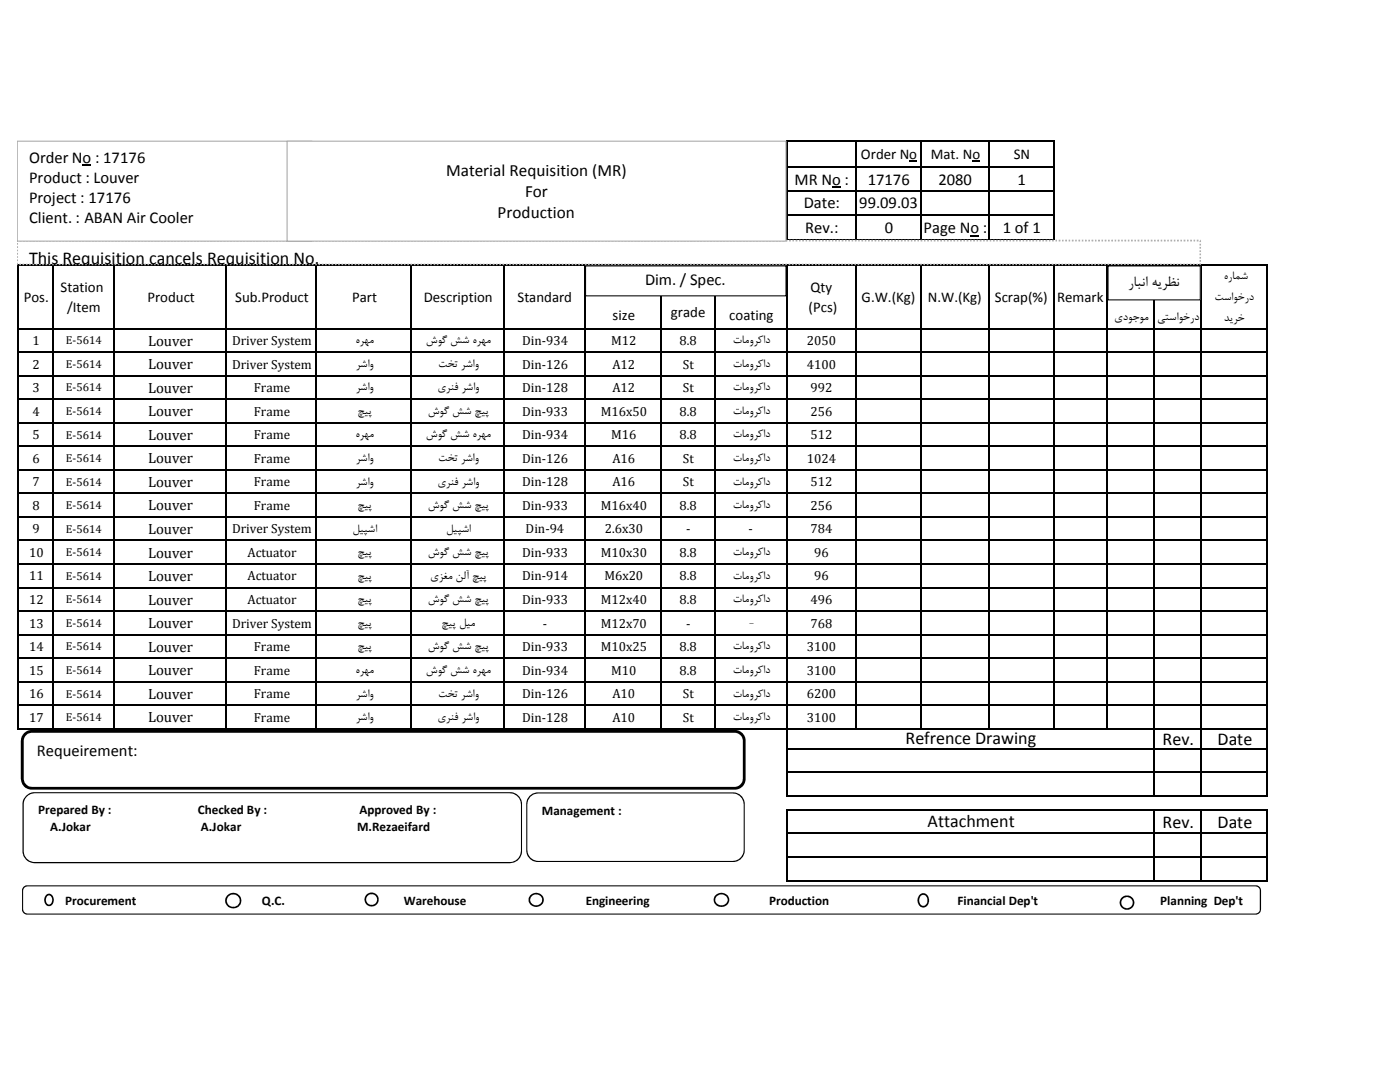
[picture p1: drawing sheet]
<svg xmlns="http://www.w3.org/2000/svg" width="279mm" height="216mm" viewBox="0 0 279 216" stroke-linecap="round" stroke-linejoin="round" font-family="sans-serif">
<path d="M166.1 37.3h1.7v.2h-1.7zM181.4 32.1h1.6v.2h-1.6zM194.1 32.1h1.5v.2h-1.5zM193.7 46.9h1.7v.2h-1.7z" fill="#000"/>
<g fill="none" stroke="#000" stroke-width=".3">
<path d="M157 27.9v20.2M157.1 28h53.3M157.1 33.4h53.3M157.1 38.1h53.3M170.8 28.2v19.9M183.8 28.2v19.9M197.3 28.2v19.9M210.3 28.2v117.4M3.6 52.7v92.9M3.7 52.9h249.4M10.6 53v92.6M22.8 53v92.6"/>
<path d="M45.2 53v92.6M63.1 53v92.6M82.1 53v92.6M100.6 53v92.6M116.7 53v92.6M132 53v92.6M142.7 53v92.6M157 53v106M157.1 42.8h53.3M157.1 48h53.3M170.8 53v92.6M183.8 53v92.6"/>
<path d="M197.3 53v92.6M221 53v92.6M230.3 53v106M239.7 53v106M252.9 53v106M3.7 65.6h249.4M3.7 70.3h249.4M3.7 75h249.4M3.7 79.7h249.4M3.7 84.3h249.4M3.7 89h249.4M3.7 93.7h249.4"/>
<path d="M3.7 98.4h249.4M3.7 103.1h249.4M3.7 107.8h249.4M3.7 112.5h249.4M3.7 117.2h249.4M3.7 121.9h249.4M3.7 126.6h249.4M3.7 131.3h249.4M3.7 136h249.4M3.7 140.7h249.4M3.7 145.4h249.4M157.1 149.4h96"/>
<path d="M157.1 154.1h96M157.1 158.8h96M157 161.5v14.4M157.1 161.6h96M157.1 166.3h96M157.1 171h96M157.1 175.7h96M230.3 161.8v14.1M239.7 161.8v14.1M252.9 161.8v14.1"/>
</g>
<path d="M3.4 48h236.1v4.7h-236.1z" fill="#fff"/>
<path d="M3.4 52.5h.2v.2h-.2zM3.4 51.8h.2v.3h-.2zM3.4 51.1h.2v.3h-.2zM3.4 50.5h.2v.3h-.2zM3.4 49.8h.2v.3h-.2zM3.4 49.1h.2v.4h-.2zM3.4 48.5h.2v.3h-.2zM3.4 47.8h.2v.4h-.2l.2-.2v.2h-.2zM3.9 47.8h.4v.4h-.4zM4.6 47.8h.3v.4h-.3zM5.2 47.8h.4v.4h-.4zM5.9 47.8h.3v.4h-.3zM6.6 47.8h.3v.4h-.3zM7.2 47.8h.3v.4h-.3zM7.9 47.8h.3v.4h-.3zM8.6 47.8h.2v.4h-.2zM9.2 47.8h.3v.4h-.3zM9.9 47.8h.3v.4h-.3zM10.5 47.8h.3v.4h-.3zM11.2 47.8h.3v.4h-.3zM11.8 47.8h.3v.4h-.3zM12.5 47.8h.3v.4h-.3zM13.1 47.8h.4v.4h-.4zM13.8 47.8h.3v.4h-.3zM14.4 47.8h.4v.4h-.4zM15.1 47.8h.3v.4h-.3zM15.7 47.8h.4v.4h-.4zM16.4 47.8h.3v.4h-.3zM17.1 47.8h.3v.4h-.3zM17.7 47.8h.3v.4h-.3zM18.4 47.8h.3v.4h-.3zM19 47.8h.3v.4h-.3zM19.7 47.8h.3v.4h-.3zM20.4 47.8h.3v.4h-.3zM21 47.8h.3v.4h-.3zM21.7 47.8h.3v.4h-.3zM22.3 47.8h.3v.4h-.3zM23 47.8h.3v.4h-.3zM23.6 47.8h.4v.4h-.4zM24.3 47.8h.3v.4h-.3zM24.9 47.8h.4v.4h-.4zM25.6 47.8h.3v.4h-.3zM26.2 47.8h.4v.4h-.4zM26.9 47.8h.3v.4h-.3zM27.6 47.8h.3v.4h-.3zM28.2 47.8h.3v.4h-.3zM28.9 47.8h.3v.4h-.3zM29.5 47.8h.3v.4h-.3zM30.2 47.8h.3v.4h-.3zM30.9 47.8h.3v.4h-.3zM31.5 47.8h.3v.4h-.3zM32.2 47.8h.3v.4h-.3zM32.8 47.8h.3v.4h-.3zM33.5 47.8h.3v.4h-.3zM34.1 47.8h.4v.4h-.4zM34.8 47.8h.3v.4h-.3zM35.4 47.8h.4v.4h-.4zM36.1 47.8h.3v.4h-.3zM36.7 47.8h.4v.4h-.4zM37.4 47.8h.3v.4h-.3zM38.1 47.8h.3v.4h-.3zM38.7 47.8h.3v.4h-.3zM39.4 47.8h.3v.4h-.3zM40 47.8h.3v.4h-.3zM40.7 47.8h.3v.4h-.3zM41.4 47.8h.3v.4h-.3zM42 47.8h.3v.4h-.3zM42.7 47.8h.3v.4h-.3zM43.3 47.8h.3v.4h-.3zM44 47.8h.3v.4h-.3zM44.6 47.8h.4v.4h-.4zM45.3 47.8h.3v.4h-.3zM45.9 47.8h.4v.4h-.4zM46.6 47.8h.3v.4h-.3zM47.2 47.8h.4v.4h-.4zM47.9 47.8h.3v.4h-.3zM48.6 47.8h.3v.4h-.3zM49.2 47.8h.3v.4h-.3zM49.9 47.8h.3v.4h-.3zM50.5 47.8h.3v.4h-.3zM51.2 47.8h.3v.4h-.3zM51.9 47.8h.3v.4h-.3zM52.5 47.8h.3v.4h-.3zM53.2 47.8h.3v.4h-.3zM53.8 47.8h.3v.4h-.3zM54.5 47.8h.3v.4h-.3zM55.1 47.8h.4v.4h-.4zM55.8 47.8h.3v.4h-.3zM56.4 47.8h.4v.4h-.4zM57.1 47.8h.3v.4h-.3zM57.7 47.8h.4v.4h-.4zM58.4 47.8h.3v.4h-.3zM59.1 47.8h.3v.4h-.3zM59.7 47.8h.3v.4h-.3zM60.4 47.8h.3v.4h-.3zM61 47.8h.3v.4h-.3zM61.7 47.8h.3v.4h-.3zM62.4 47.8h.3v.4h-.3zM63 47.8h.3v.4h-.3zM63.7 47.8h.3v.4h-.3zM64.3 47.8h.3v.4h-.3zM65 47.8h.3v.4h-.3zM65.6 47.8h.4v.4h-.4zM66.3 47.8h.3v.4h-.3zM66.9 47.8h.4v.4h-.4zM67.6 47.8h.3v.4h-.3zM68.2 47.8h.4v.4h-.4zM68.9 47.8h.3v.4h-.3zM69.6 47.8h.3v.4h-.3zM70.2 47.8h.3v.4h-.3zM70.9 47.8h.3v.4h-.3zM71.5 47.8h.3v.4h-.3zM72.2 47.8h.3v.4h-.3zM72.9 47.8h.3v.4h-.3zM73.5 47.8h.3v.4h-.3zM74.2 47.8h.3v.4h-.3zM74.8 47.8h.3v.4h-.3zM75.5 47.8h.3v.4h-.3zM76.1 47.8h.4v.4h-.4zM76.8 47.8h.3v.4h-.3zM77.4 47.8h.4v.4h-.4zM78.1 47.8h.3v.4h-.3zM78.7 47.8h.4v.4h-.4zM79.4 47.8h.3v.4h-.3zM80.1 47.8h.3v.4h-.3zM80.7 47.8h.3v.4h-.3zM81.4 47.8h.3v.4h-.3zM82 47.8h.3v.4h-.3zM82.7 47.8h.3v.4h-.3zM83.4 47.8h.3v.4h-.3zM84 47.8h.3v.4h-.3zM84.7 47.8h.3v.4h-.3zM85.3 47.8h.3v.4h-.3zM86 47.8h.3v.4h-.3zM86.6 47.8h.4v.4h-.4zM87.3 47.8h.3v.4h-.3zM87.9 47.8h.4v.4h-.4zM88.6 47.8h.3v.4h-.3zM89.2 47.8h.4v.4h-.4zM89.9 47.8h.3v.4h-.3zM90.6 47.8h.3v.4h-.3zM91.2 47.8h.3v.4h-.3zM91.9 47.8h.3v.4h-.3zM92.5 47.8h.3v.4h-.3zM93.2 47.8h.3v.4h-.3zM93.9 47.8h.2v.4h-.2zM94.5 47.8h.3v.4h-.3zM95.2 47.8h.3v.4h-.3zM95.8 47.8h.3v.4h-.3zM96.5 47.8h.3v.4h-.3zM97.1 47.8h.4v.4h-.4zM97.8 47.8h.3v.4h-.3zM98.4 47.8h.4v.4h-.4zM99.1 47.8h.3v.4h-.3zM99.7 47.8h.4v.4h-.4zM100.4 47.8h.3v.4h-.3zM101 47.8h.4v.4h-.4zM101.7 47.8h.3v.4h-.3zM102.4 47.8h.3v.4h-.3zM103 47.8h.3v.4h-.3zM103.7 47.8h.3v.4h-.3zM104.4 47.8h.2v.4h-.2zM105 47.8h.3v.4h-.3zM105.7 47.8h.3v.4h-.3zM106.3 47.8h.3v.4h-.3zM107 47.8h.3v.4h-.3zM107.6 47.8h.4v.4h-.4zM108.3 47.8h.3v.4h-.3zM108.9 47.8h.4v.4h-.4zM109.6 47.8h.3v.4h-.3zM110.2 47.8h.4v.4h-.4zM110.9 47.8h.3v.4h-.3zM111.5 47.8h.4v.4h-.4zM112.2 47.8h.3v.4h-.3zM112.9 47.8h.3v.4h-.3zM113.5 47.8h.3v.4h-.3zM114.2 47.8h.3v.4h-.3zM114.9 47.8h.2v.4h-.2zM115.5 47.8h.3v.4h-.3zM116.2 47.8h.3v.4h-.3zM116.8 47.8h.3v.4h-.3zM117.5 47.8h.3v.4h-.3zM118.1 47.8h.3v.4h-.3zM118.8 47.8h.3v.4h-.3zM119.4 47.8h.4v.4h-.4zM120.1 47.8h.3v.4h-.3zM120.7 47.8h.4v.4h-.4zM121.4 47.8h.3v.4h-.3zM122 47.8h.4v.4h-.4zM122.7 47.8h.3v.4h-.3zM123.4 47.8h.3v.4h-.3zM124 47.8h.3v.4h-.3zM124.7 47.8h.3v.4h-.3zM125.3 47.8h.3v.4h-.3zM126 47.8h.3v.4h-.3zM126.7 47.8h.3v.4h-.3zM127.3 47.8h.3v.4h-.3zM128 47.8h.3v.4h-.3zM128.6 47.8h.3v.4h-.3zM129.3 47.8h.3v.4h-.3zM129.9 47.8h.4v.4h-.4zM130.6 47.8h.3v.4h-.3zM131.2 47.8h.4v.4h-.4zM131.9 47.8h.3v.4h-.3zM132.5 47.8h.4v.4h-.4zM133.2 47.8h.3v.4h-.3zM133.9 47.8h.3v.4h-.3zM134.5 47.8h.3v.4h-.3zM135.2 47.8h.3v.4h-.3zM135.8 47.8h.3v.4h-.3zM136.5 47.8h.3v.4h-.3zM137.2 47.8h.3v.4h-.3zM137.8 47.8h.3v.4h-.3zM138.5 47.8h.3v.4h-.3zM139.1 47.8h.3v.4h-.3zM139.8 47.8h.3v.4h-.3zM140.4 47.8h.4v.4h-.4zM141.1 47.8h.3v.4h-.3zM141.7 47.8h.4v.4h-.4zM142.4 47.8h.3v.4h-.3zM143 47.8h.4v.4h-.4zM143.7 47.8h.3v.4h-.3zM144.4 47.8h.3v.4h-.3zM145 47.8h.3v.4h-.3zM145.7 47.8h.3v.4h-.3zM146.3 47.8h.3v.4h-.3zM147 47.8h.3v.4h-.3zM147.7 47.8h.3v.4h-.3zM148.3 47.8h.3v.4h-.3zM149 47.8h.3v.4h-.3zM149.6 47.8h.3v.4h-.3zM150.3 47.8h.3v.4h-.3zM150.9 47.8h.4v.4h-.4zM151.6 47.8h.3v.4h-.3zM152.2 47.8h.4v.4h-.4zM152.9 47.8h.3v.4h-.3zM153.5 47.8h.4v.4h-.4zM154.2 47.8h.3v.4h-.3zM154.9 47.8h.3v.4h-.3zM155.5 47.8h.3v.4h-.3zM156.2 47.8h.3v.4h-.3zM156.8 47.8h.3v.4h-.3zM157.5 47.8h.3v.4h-.3zM158.2 47.8h.3v.4h-.3zM158.8 47.8h.3v.4h-.3zM159.5 47.8h.3v.4h-.3zM160.1 47.8h.3v.4h-.3zM160.8 47.8h.3v.4h-.3zM161.4 47.8h.4v.4h-.4zM162.1 47.8h.3v.4h-.3zM162.7 47.8h.4v.4h-.4zM163.4 47.8h.3v.4h-.3zM164 47.8h.4v.4h-.4zM164.7 47.8h.3v.4h-.3zM165.4 47.8h.3v.4h-.3zM166 47.8h.3v.4h-.3zM166.7 47.8h.3v.4h-.3zM167.3 47.8h.3v.4h-.3zM168 47.8h.3v.4h-.3zM168.7 47.8h.3v.4h-.3zM169.3 47.8h.3v.4h-.3zM170 47.8h.3v.4h-.3zM170.6 47.8h.3v.4h-.3zM171.3 47.8h.3v.4h-.3zM171.9 47.8h.4v.4h-.4zM172.6 47.8h.3v.4h-.3zM173.2 47.8h.4v.4h-.4zM173.9 47.8h.3v.4h-.3zM174.5 47.8h.4v.4h-.4zM175.2 47.8h.3v.4h-.3zM175.9 47.8h.3v.4h-.3zM176.5 47.8h.3v.4h-.3zM177.2 47.8h.3v.4h-.3zM177.8 47.8h.3v.4h-.3zM178.5 47.8h.3v.4h-.3zM179.2 47.8h.3v.4h-.3zM179.8 47.8h.3v.4h-.3zM180.5 47.8h.3v.4h-.3zM181.1 47.8h.3v.4h-.3zM181.8 47.8h.3v.4h-.3zM182.4 47.8h.4v.4h-.4zM183.1 47.8h.3v.4h-.3zM183.7 47.8h.4v.4h-.4zM184.4 47.8h.3v.4h-.3zM185 47.8h.4v.4h-.4zM185.7 47.8h.3v.4h-.3zM186.4 47.8h.3v.4h-.3zM187 47.8h.3v.4h-.3zM187.7 47.8h.3v.4h-.3zM188.3 47.8h.3v.4h-.3zM189 47.8h.3v.4h-.3zM189.7 47.8h.2v.4h-.2zM190.3 47.8h.3v.4h-.3zM191 47.8h.3v.4h-.3zM191.6 47.8h.3v.4h-.3zM192.3 47.8h.3v.4h-.3zM192.9 47.8h.4v.4h-.4zM193.6 47.8h.3v.4h-.3zM194.2 47.8h.4v.4h-.4zM194.9 47.8h.3v.4h-.3zM195.5 47.8h.4v.4h-.4zM196.2 47.8h.3v.4h-.3zM196.8 47.8h.4v.4h-.4zM197.5 47.8h.3v.4h-.3zM198.2 47.8h.3v.4h-.3zM198.8 47.8h.3v.4h-.3zM199.5 47.8h.3v.4h-.3zM200.2 47.8h.2v.4h-.2zM200.8 47.8h.3v.4h-.3zM201.5 47.8h.3v.4h-.3zM202.1 47.8h.3v.4h-.3zM202.8 47.8h.3v.4h-.3zM203.4 47.8h.4v.4h-.4zM204.1 47.8h.3v.4h-.3zM204.7 47.8h.4v.4h-.4zM205.4 47.8h.3v.4h-.3zM206 47.8h.4v.4h-.4zM206.7 47.8h.3v.4h-.3zM207.3 47.8h.4v.4h-.4zM208 47.8h.3v.4h-.3zM208.7 47.8h.3v.4h-.3zM209.3 47.8h.3v.4h-.3zM210 47.8h.3v.4h-.3zM210.7 47.8h.2v.4h-.2zM211.3 47.8h.3v.4h-.3zM212 47.8h.3v.4h-.3zM212.6 47.8h.3v.4h-.3zM213.3 47.8h.3v.4h-.3zM213.9 47.8h.3v.4h-.3zM214.6 47.8h.3v.4h-.3zM215.2 47.8h.4v.4h-.4zM215.9 47.8h.3v.4h-.3zM216.5 47.8h.4v.4h-.4zM217.2 47.8h.3v.4h-.3zM217.8 47.8h.4v.4h-.4zM218.5 47.8h.3v.4h-.3zM219.2 47.8h.3v.4h-.3zM219.8 47.8h.3v.4h-.3zM220.5 47.8h.3v.4h-.3zM221.1 47.8h.3v.4h-.3zM221.8 47.8h.3v.4h-.3zM222.5 47.8h.3v.4h-.3zM223.1 47.8h.3v.4h-.3zM223.8 47.8h.3v.4h-.3zM224.4 47.8h.3v.4h-.3zM225.1 47.8h.3v.4h-.3zM225.7 47.8h.4v.4h-.4zM226.4 47.8h.3v.4h-.3zM227 47.8h.4v.4h-.4zM227.7 47.8h.3v.4h-.3zM228.3 47.8h.4v.4h-.4zM229 47.8h.3v.4h-.3zM229.7 47.8h.3v.4h-.3zM230.3 47.8h.3v.4h-.3zM231 47.8h.3v.4h-.3zM231.6 47.8h.3v.4h-.3zM232.3 47.8h.3v.4h-.3zM233 47.8h.3v.4h-.3zM233.6 47.8h.3v.4h-.3zM234.3 47.8h.3v.4h-.3zM234.9 47.8h.3v.4h-.3zM235.6 47.8h.3v.4h-.3zM236.2 47.8h.4v.4h-.4zM236.9 47.8h.3v.4h-.3zM237.5 47.8h.4v.4h-.4zM238.2 47.8h.3v.4h-.3zM238.8 47.8h.4v.4h-.4zM239.5 47.8l.2 .1v.4h-.3zM239.4 48.6h.3v.4h-.3zM239.4 49.3h.3v.3h-.3zM239.4 50h.3v.3h-.3zM239.4 50.6h.3v.3h-.3zM239.4 51.3h.3v.3h-.3zM239.4 51.9h.3v.3h-.3zM239.4 52.6h.3v.3h-.3v-.3h.1l-.1 .1zM238.8 52.6h.3v.3h-.3zM238.1 52.6h.3v.3h-.3zM237.4 52.6h.4v.3h-.4zM236.8 52.6h.3v.3h-.3zM236.1 52.6h.4v.3h-.4zM235.5 52.6h.3v.3h-.3zM234.8 52.6h.4v.3h-.4zM234.1 52.6h.4v.3h-.4zM233.5 52.6h.3v.3h-.3zM232.8 52.6h.4v.3h-.4zM232.2 52.6h.3v.3h-.3zM231.5 52.6h.4v.3h-.4zM230.9 52.6h.3v.3h-.3zM230.2 52.6h.3v.3h-.3zM229.6 52.6h.3v.3h-.3zM228.9 52.6h.3v.3h-.3zM228.3 52.6h.3v.3h-.3zM227.6 52.6h.3v.3h-.3zM226.9 52.6h.4v.3h-.4zM226.3 52.6h.3v.3h-.3zM225.6 52.6h.4v.3h-.4zM225 52.6h.3v.3h-.3zM224.3 52.6h.4v.3h-.4zM223.6 52.6h.4v.3h-.4zM223 52.6h.4v.3h-.4zM222.3 52.6h.4v.3h-.4zM221.7 52.6h.3v.3h-.3zM221 52.6h.4v.3h-.4zM220.4 52.6h.3v.3h-.3zM219.7 52.6h.3v.3h-.3zM219.1 52.6h.3v.3h-.3zM218.4 52.6h.3v.3h-.3zM217.8 52.6h.3v.3h-.3zM217.1 52.6h.3v.3h-.3zM216.5 52.6h.3v.3h-.3zM215.8 52.6h.3v.3h-.3zM215.1 52.6h.4v.3h-.4zM214.5 52.6h.3v.3h-.3zM213.8 52.6h.4v.3h-.4zM213.1 52.6h.4v.3h-.4zM212.5 52.6h.4v.3h-.4zM211.8 52.6h.4v.3h-.4zM211.2 52.6h.3v.3h-.3zM210.5 52.6h.4v.3h-.4zM209.9 52.6h.3v.3h-.3zM209.2 52.6h.3v.3h-.3zM208.6 52.6h.3v.3h-.3zM207.9 52.6h.3v.3h-.3zM207.3 52.6h.3v.3h-.3zM206.6 52.6h.3v.3h-.3zM206 52.6h.3v.3h-.3zM205.3 52.6h.3v.3h-.3zM204.6 52.6h.4v.3h-.4zM204 52.6h.3v.3h-.3zM203.3 52.6h.4v.3h-.4zM202.6 52.6h.4v.3h-.4zM202 52.6h.4v.3h-.4zM201.3 52.6h.4v.3h-.4zM200.7 52.6h.3v.3h-.3zM200 52.6h.4v.3h-.4zM199.4 52.6h.3v.3h-.3zM198.7 52.6h.4v.3h-.4zM198.1 52.6h.3v.3h-.3zM197.4 52.6h.3v.3h-.3zM196.8 52.6h.3v.3h-.3zM196.1 52.6h.3v.3h-.3zM195.5 52.6h.3v.3h-.3zM194.8 52.6h.3v.3h-.3zM194.1 52.6h.4v.3h-.4zM193.5 52.6h.3v.3h-.3zM192.8 52.6h.4v.3h-.4zM192.2 52.6h.3v.3h-.3zM191.5 52.6h.4v.3h-.4zM190.8 52.6h.4v.3h-.4zM190.2 52.6h.3v.3h-.3zM189.5 52.6h.4v.3h-.4zM188.9 52.6h.3v.3h-.3zM188.2 52.6h.4v.3h-.4zM187.6 52.6h.3v.3h-.3zM186.9 52.6h.3v.3h-.3zM186.3 52.6h.3v.3h-.3zM185.6 52.6h.3v.3h-.3zM185 52.6h.3v.3h-.3zM184.3 52.6h.3v.3h-.3zM183.6 52.6h.4v.3h-.4zM183 52.6h.3v.3h-.3zM182.3 52.6h.4v.3h-.4zM181.7 52.6h.3v.3h-.3zM181 52.6h.4v.3h-.4zM180.3 52.6h.4v.3h-.4zM179.7 52.6h.3v.3h-.3zM179 52.6h.4v.3h-.4zM178.4 52.6h.3v.3h-.3zM177.7 52.6h.4v.3h-.4zM177.1 52.6h.3v.3h-.3zM176.4 52.6h.3v.3h-.3zM175.8 52.6h.3v.3h-.3zM175.1 52.6h.3v.3h-.3zM174.5 52.6h.3v.3h-.3zM173.8 52.6h.3v.3h-.3zM173.1 52.6h.4v.3h-.4zM172.5 52.6h.3v.3h-.3zM171.8 52.6h.4v.3h-.4zM171.2 52.6h.3v.3h-.3zM170.5 52.6h.4v.3h-.4zM169.8 52.6h.4v.3h-.4zM169.2 52.6h.3v.3h-.3zM168.5 52.6h.4v.3h-.4zM167.9 52.6h.3v.3h-.3zM167.2 52.6h.4v.3h-.4zM166.6 52.6h.3v.3h-.3zM165.9 52.6h.3v.3h-.3zM165.3 52.6h.3v.3h-.3zM164.6 52.6h.3v.3h-.3zM164 52.6h.3v.3h-.3zM163.3 52.6h.3v.3h-.3zM162.6 52.6h.4v.3h-.4zM162 52.6h.3v.3h-.3zM161.3 52.6h.4v.3h-.4zM160.7 52.6h.3v.3h-.3zM160 52.6h.4v.3h-.4zM159.3 52.6h.4v.3h-.4zM158.7 52.6h.3v.3h-.3zM158 52.6h.4v.3h-.4zM157.4 52.6h.3v.3h-.3zM156.7 52.6h.4v.3h-.4zM156.1 52.6h.3v.3h-.3zM155.4 52.6h.3v.3h-.3zM154.8 52.6h.3v.3h-.3zM154.1 52.6h.3v.3h-.3zM153.5 52.6h.3v.3h-.3zM152.8 52.6h.3v.3h-.3zM152.1 52.6h.4v.3h-.4zM151.5 52.6h.3v.3h-.3zM150.8 52.6h.4v.3h-.4zM150.2 52.6h.3v.3h-.3zM149.5 52.6h.4v.3h-.4zM148.8 52.6h.4v.3h-.4zM148.2 52.6h.3v.3h-.3zM147.5 52.6h.4v.3h-.4zM146.9 52.6h.3v.3h-.3zM146.2 52.6h.4v.3h-.4zM145.6 52.6h.3v.3h-.3zM144.9 52.6h.3v.3h-.3zM144.3 52.6h.3v.3h-.3zM143.6 52.6h.3v.3h-.3zM143 52.6h.3v.3h-.3zM142.3 52.6h.3v.3h-.3zM141.6 52.6h.4v.3h-.4zM141 52.6h.3v.3h-.3zM140.3 52.6h.4v.3h-.4zM139.7 52.6h.3v.3h-.3zM139 52.6h.4v.3h-.4zM138.3 52.6h.4v.3h-.4zM137.7 52.6h.3v.3h-.3zM137 52.6h.4v.3h-.4zM136.4 52.6h.3v.3h-.3zM135.7 52.6h.4v.3h-.4zM135.1 52.6h.3v.3h-.3zM134.4 52.6h.3v.3h-.3zM133.8 52.6h.3v.3h-.3zM133.1 52.6h.3v.3h-.3zM132.5 52.6h.3v.3h-.3zM131.8 52.6h.3v.3h-.3zM131.1 52.6h.4v.3h-.4zM130.5 52.6h.3v.3h-.3zM129.8 52.6h.4v.3h-.4zM129.2 52.6h.3v.3h-.3zM128.5 52.6h.4v.3h-.4zM127.8 52.6h.4v.3h-.4zM127.2 52.6h.4v.3h-.4zM126.5 52.6h.4v.3h-.4zM125.9 52.6h.3v.3h-.3zM125.2 52.6h.4v.3h-.4zM124.6 52.6h.3v.3h-.3zM123.9 52.6h.3v.3h-.3zM123.3 52.6h.3v.3h-.3zM122.6 52.6h.3v.3h-.3zM122 52.6h.3v.3h-.3zM121.3 52.6h.3v.3h-.3zM120.6 52.6h.4v.3h-.4zM120 52.6h.3v.3h-.3zM119.3 52.6h.4v.3h-.4zM118.7 52.6h.3v.3h-.3zM118 52.6h.4v.3h-.4zM117.3 52.6h.4v.3h-.4zM116.7 52.6h.4v.3h-.4zM116 52.6h.4v.3h-.4zM115.4 52.6h.3v.3h-.3zM114.7 52.6h.4v.3h-.4zM114.1 52.6h.3v.3h-.3zM113.4 52.6h.3v.3h-.3zM112.8 52.6h.3v.3h-.3zM112.1 52.6h.3v.3h-.3zM111.5 52.6h.3v.3h-.3zM110.8 52.6h.3v.3h-.3zM110.2 52.6h.3v.3h-.3zM109.5 52.6h.3v.3h-.3zM108.8 52.6h.4v.3h-.4zM108.2 52.6h.3v.3h-.3zM107.5 52.6h.4v.3h-.4zM106.8 52.6h.4v.3h-.4zM106.2 52.6h.4v.3h-.4zM105.5 52.6h.4v.3h-.4zM104.9 52.6h.3v.3h-.3zM104.2 52.6h.4v.3h-.4zM103.6 52.6h.3v.3h-.3zM102.9 52.6h.4v.3h-.4zM102.3 52.6h.3v.3h-.3zM101.6 52.6h.3v.3h-.3zM101 52.6h.3v.3h-.3zM100.3 52.6h.3v.3h-.3zM99.7 52.6h.3v.3h-.3zM99 52.6h.3v.3h-.3zM98.3 52.6h.4v.3h-.4zM97.7 52.6h.3v.3h-.3zM97 52.6h.4v.3h-.4zM96.4 52.6h.3v.3h-.3zM95.7 52.6h.4v.3h-.4zM95 52.6h.4v.3h-.4zM94.4 52.6h.3v.3h-.3zM93.7 52.6h.4v.3h-.4zM93.1 52.6h.3v.3h-.3zM92.4 52.6h.4v.3h-.4zM91.8 52.6h.3v.3h-.3zM91.1 52.6h.3v.3h-.3zM90.5 52.6h.3v.3h-.3zM89.8 52.6h.3v.3h-.3zM89.2 52.6h.3v.3h-.3zM88.5 52.6h.3v.3h-.3zM87.8 52.6h.4v.3h-.4zM87.2 52.6h.3v.3h-.3zM86.5 52.6h.4v.3h-.4zM85.9 52.6h.3v.3h-.3zM85.2 52.6h.4v.3h-.4zM84.5 52.6h.4v.3h-.4zM83.9 52.6h.3v.3h-.3zM83.2 52.6h.4v.3h-.4zM82.6 52.6h.3v.3h-.3zM81.9 52.6h.4v.3h-.4zM81.3 52.6h.3v.3h-.3zM80.6 52.6h.3v.3h-.3zM80 52.6h.3v.3h-.3zM79.3 52.6h.3v.3h-.3zM78.7 52.6h.3v.3h-.3zM78 52.6h.3v.3h-.3zM77.3 52.6h.4v.3h-.4zM76.7 52.6h.3v.3h-.3zM76 52.6h.4v.3h-.4zM75.4 52.6h.3v.3h-.3zM74.7 52.6h.4v.3h-.4zM74 52.6h.4v.3h-.4zM73.4 52.6h.3v.3h-.3zM72.7 52.6h.4v.3h-.4zM72.1 52.6h.3v.3h-.3zM71.4 52.6h.4v.3h-.4zM70.8 52.6h.3v.3h-.3zM70.1 52.6h.3v.3h-.3zM69.5 52.6h.3v.3h-.3zM68.8 52.6h.3v.3h-.3zM68.2 52.6h.3v.3h-.3zM67.5 52.6h.3v.3h-.3zM66.8 52.6h.4v.3h-.4zM66.2 52.6h.3v.3h-.3zM65.5 52.6h.4v.3h-.4zM64.9 52.6h.3v.3h-.3zM64.2 52.6h.4v.3h-.4zM63.5 52.6h.4v.3h-.4zM62.9 52.6h.3v.3h-.3zM62.2 52.6h.4v.3h-.4zM61.6 52.6h.3v.3h-.3zM60.9 52.6h.4v.3h-.4zM60.3 52.6h.3v.3h-.3zM59.6 52.6h.3v.3h-.3zM59 52.6h.3v.3h-.3zM58.3 52.6h.3v.3h-.3zM57.7 52.6h.3v.3h-.3zM57 52.6h.3v.3h-.3zM56.3 52.6h.4v.3h-.4zM55.7 52.6h.3v.3h-.3zM55 52.6h.4v.3h-.4zM54.4 52.6h.3v.3h-.3zM53.7 52.6h.4v.3h-.4zM53 52.6h.4v.3h-.4zM52.4 52.6h.3v.3h-.3zM51.7 52.6h.4v.3h-.4zM51.1 52.6h.3v.3h-.3zM50.4 52.6h.4v.3h-.4zM49.8 52.6h.3v.3h-.3zM49.1 52.6h.3v.3h-.3zM48.5 52.6h.3v.3h-.3zM47.8 52.6h.3v.3h-.3zM47.2 52.6h.3v.3h-.3zM46.5 52.6h.3v.3h-.3zM45.8 52.6h.4v.3h-.4zM45.2 52.6h.3v.3h-.3zM44.5 52.6h.4v.3h-.4zM43.9 52.6h.3v.3h-.3zM43.2 52.6h.4v.3h-.4zM42.5 52.6h.4v.3h-.4zM41.9 52.6h.3v.3h-.3zM41.2 52.6h.4v.3h-.4zM40.6 52.6h.3v.3h-.3zM39.9 52.6h.4v.3h-.4zM39.3 52.6h.3v.3h-.3zM38.6 52.6h.3v.3h-.3zM38 52.6h.3v.3h-.3zM37.3 52.6h.3v.3h-.3zM36.7 52.6h.3v.3h-.3zM36 52.6h.3v.3h-.3zM35.3 52.6h.4v.3h-.4zM34.7 52.6h.3v.3h-.3zM34 52.6h.4v.3h-.4zM33.4 52.6h.3v.3h-.3zM32.7 52.6h.4v.3h-.4zM32 52.6h.4v.3h-.4zM31.4 52.6h.3v.3h-.3zM30.7 52.6h.4v.3h-.4zM30.1 52.6h.3v.3h-.3zM29.4 52.6h.4v.3h-.4zM28.8 52.6h.3v.3h-.3zM28.1 52.6h.3v.3h-.3zM27.5 52.6h.3v.3h-.3zM26.8 52.6h.3v.3h-.3zM26.2 52.6h.3v.3h-.3zM25.5 52.6h.3v.3h-.3zM24.8 52.6h.4v.3h-.4zM24.2 52.6h.3v.3h-.3zM23.5 52.6h.4v.3h-.4zM22.9 52.6h.3v.3h-.3zM22.2 52.6h.4v.3h-.4zM21.5 52.6h.4v.3h-.4zM20.9 52.6h.4v.3h-.4zM20.2 52.6h.4v.3h-.4zM19.6 52.6h.3v.3h-.3zM18.9 52.6h.4v.3h-.4zM18.3 52.6h.3v.3h-.3zM17.6 52.6h.3v.3h-.3zM17 52.6h.3v.3h-.3zM16.3 52.6h.3v.3h-.3zM15.7 52.6h.3v.3h-.3zM15 52.6h.3v.3h-.3zM14.4 52.6h.3v.3h-.3zM13.7 52.6h.3v.3h-.3zM13 52.6h.4v.3h-.4zM12.4 52.6h.3v.3h-.3zM11.7 52.6h.4v.3h-.4zM11 52.6h.4v.3h-.4zM10.4 52.6h.4v.3h-.4zM9.7 52.6h.4v.3h-.4zM9.1 52.6h.3v.3h-.3zM8.4 52.6h.4v.3h-.4zM7.8 52.6h.3v.3h-.3zM7.1 52.6h.4v.3h-.4zM6.5 52.6h.3v.3h-.3zM5.8 52.6h.3v.3h-.3zM5.2 52.6h.3v.3h-.3zM4.5 52.6h.3v.3h-.3zM3.9 52.6h.3v.3h-.3zM3.4 52.6l.1 .3z" fill="#a6a6a6"/>
<path d="M3.4 28.2h58.8v19.9h-58.8z" fill="#fff"/>
<path d="M3.4 28.1h58.9v20.1h-58.9zM3.4 28.3l.2-.1v19.9l-.2-.1h58.8l-.1 .1v-19.9l.1 .1z" fill="#a6a6a6"/>
<path d="M16.5 32.9h1.7v.2h-1.7z" fill="#000"/>
<path d="M57.3 28.2h99.5v19.9h-99.5z" fill="#fff"/>
<path d="M57.2 28.1h99.6l.2 .1v19.9l-.2 .1h-99.5zM57.3 28.3l.1-.1v19.9l-.1-.1h99.5v.1v-19.9v.1z" fill="#a6a6a6"/>
<path d="M221.1 53h18.4v6.8h-18.4z" fill="#fff"/>
<path d="M221 53l18.5-.1 .1 .1v6.9h-18.5l-.1-.1zM221.1 53.2l.1-.2v6.8l-.1-.1h18.4l-.1 .1v-6.8l.1 .2z" fill="#000"/>
<path d="M116.8 53h40v6.1h-40z" fill="#fff"/>
<path d="M116.8 53l40-.1 .2 .1v6.1h-40.2h-.1zM116.8 53.2l.2-.2v6.1l-.2-.2h40v.2v-6.1v.2z" fill="#000"/>
<path d="M5 146.5l.8-.5 .6-.1h140.2a1.89 1.89 0 0 1 1.9 1.9v7.6a1.88 1.88 0 0 1-1.9 1.9h-140.2a1.89 1.89 0 0 1-2-1.9v-7.6l.1-.5z" fill-rule="evenodd" fill="#fff"/>
<path d="M4.8 146.3l.7-.5 .8-.2h140.3a2.28 2.28 0 0 1 2.2 2v7.8a2.11 2.11 0 0 1-1.9 2.2h-140.6a2.08 2.08 0 0 1-2-1.6l-.2-.6v-7.6l.2-.8zM5.4 146.5l-.4 .4-.3 .8v7.8l.2 .7 .3 .3 .5 .4 .6 .1h140.5l1-.5 .3-.5 .2-.6v-7.7l-.3-.8-.3-.2-.9-.5h-140.6z" fill="#000"/>
<path d="M5.5 158.7l.9-.5h.5h94.9a2.31 2.31 0 0 1 2.3 2.3v9.3a2.32 2.32 0 0 1-2.3 2.3h-94.9a2.32 2.32 0 0 1-2.3-2.3v-9.3a2.33 2.33 0 0 1 .9-1.8z" fill-rule="evenodd" fill="#fff"/>
<path d="M5.1 158.9a2.28 2.28 0 0 1 1.8-.8h95.1a2.43 2.43 0 0 1 2.2 2.1v9.9a2.44 2.44 0 0 1-2.4 2.2h-94.9a2.45 2.45 0 0 1-2.4-2.5v-9.3a2.05 2.05 0 0 1 .6-1.6zM5.5 158.8a2.04 2.04 0 0 0-.8 1.7v9.3a2.16 2.16 0 0 0 2.2 2.2h95.1a2.26 2.26 0 0 0 2-2.2v-9.3a2.25 2.25 0 0 0-2.2-2.2h-94.9l-.8 .1z" fill="#000"/>
<path d="M105.8 158.9l1-.6 .6-.1h38.9a2.3 2.3 0 0 1 2.2 2.3v9.1a2.26 2.26 0 0 1-2.2 2.3h-38.9a2.3 2.3 0 0 1-2.3-2.3v-9.1l.1-.6z" fill-rule="evenodd" fill="#fff"/>
<path d="M105.6 158.9a2.28 2.28 0 0 1 1.8-.8h39.1a2.34 2.34 0 0 1 2.1 2.1v9.6a2.34 2.34 0 0 1-2.1 2.2h-39.1a2.34 2.34 0 0 1-2.4-2.4v-9.3l.3-1zM105.8 159l-.4 .6-.2 .9v9.1a2.2 2.2 0 0 0 2.2 2.2h38.9a2.21 2.21 0 0 0 2.1-2.2v-9.1a2.22 2.22 0 0 0-2.1-2.2h-38.9l-1 .3z" fill="#000"/>
<path d="M4.8 177l.7-.3h245.1a.95 .95 0 0 1 .9 1v3.7a.91 .91 0 0 1-.9 1h-245.1a.92 .92 0 0 1-1-1v-3.7z" fill-rule="evenodd" fill="#fff"/>
<path d="M4.6 177.1l.6-.4h245.6l.6 .3 .3 .7v3.7l-.3 .8-.6 .3h-245.6l-.6-.4-.2-.4v-4.2zM4.9 177.1l-.3 .6v3.7l.3 .7 .6 .2h245.1l.6-.3 .2-.4v-4.1l-.2-.4-.6-.2h-245.1z" fill="#000"/>
<path d="M9.2 178.8a.8 .8 0 0 1 1-.2 .8 .8 0 0 1 .4 1 .84 .84 0 0 1-.8 1.1 .84 .84 0 0 1-.8-1.1z" fill-rule="evenodd" fill="#fff"/>
<path d="M9.4 178.4h.6a1.39 1.39 0 0 1 .2 2.3l-.6 .1a1.43 1.43 0 0 1-.2-2.4zM9.4 178.8l-.3 .6 .1 .6 .2 .4 .5 .1 .2-.1 .3-.4v-.6l-.4-.7z" fill="#000"/>
<circle cx="46.5" cy="179.7" r="1.43" fill="#fff"/>
<path d="M45.2 178.8a1.62 1.62 0 0 1 2.6-.1 1.62 1.62 0 0 1-.6 2.5 1.62 1.62 0 0 1-2.2-1.2v-.6zM45.3 179.8a1.27 1.27 0 0 0 2.5 0 1.27 1.27 0 0 0-2.5 0z" fill="#000"/>
<circle cx="74.1" cy="179.5" r="1.25" fill="#fff"/>
<path d="M72.7 179.5a1.45 1.45 0 0 1 2.9 0 1.45 1.45 0 0 1-2.9 0zM73.1 179.5a1.07 1.07 0 0 0 2.1 0 1.07 1.07 0 0 0-2.1 0z" fill="#000"/>
<circle cx="224.9" cy="180.1" r="1.29" fill="#fff"/>
<path d="M223.4 180.1a1.45 1.45 0 0 1 2.9 0 1.45 1.45 0 0 1-2.9 0zM223.8 180.1a1.11 1.11 0 0 0 2.2 0 1.11 1.11 0 0 0-2.2 0z" fill="#000"/>
<path d="M105.9 178.8a1.31 1.31 0 0 1 2-.2 1.31 1.31 0 0 1-.1 2 1.32 1.32 0 0 1-1.7-.1 1.32 1.32 0 0 1-.2-1.7z" fill-rule="evenodd" fill="#fff"/>
<path d="M105.7 178.7a1.5 1.5 0 0 1 2.1-.4 1.5 1.5 0 0 1 .5 2 1.49 1.49 0 0 1-2.1 .5 1.49 1.49 0 0 1-.5-2zM106.3 178.6l-.4 .6-.1 .3 .2 .7 .8 .4h.5l.6-.3 .3-.6-.1-.6-.2-.3-.6-.3z" fill="#000"/>
<path d="M183.7 178.6a1.07 1.07 0 0 1 1.3 .1 1.07 1.07 0 0 1 .2 1.4 .95 .95 0 0 1-.9 .8 .95 .95 0 0 1-1-.8 1.44 1.44 0 0 1 .4-1.5z" fill-rule="evenodd" fill="#fff"/>
<path d="M183.4 178.6l.2-.1a1 1 0 0 1 1.5 .1l.3 .8v.6a1.12 1.12 0 0 1-1.2 1.1 1.12 1.12 0 0 1-1.1-1.2l.1-.8zM183.8 178.7l-.3 .5v.9l.3 .5 .6 .2 .3-.2 .3-.5v-.9l-.4-.6z" fill="#000"/>
<path d="M142.9 178.8a1.35 1.35 0 0 1 1.8-.3 1.35 1.35 0 0 1 .4 1.8 1.35 1.35 0 0 1-1.8 .3 1.35 1.35 0 0 1-.4-1.8z" fill-rule="evenodd" fill="#fff"/>
<path d="M142.7 178.7a1.71 1.71 0 0 1 2.2-.3l.5 .6 .1 .8a1.6 1.6 0 0 1-1.2 1.1h-.7a1.37 1.37 0 0 1-.9-2.2zM143.1 178.8l-.4 .5v.5l.6 .7 .9 .1 .5-.1 .4-.5 .1-.7-.3-.5-.7-.3h-.5z" fill="#000"/>
<g font-size="3.6">
<text x="5.8" y="52.6">This Requisition cancels Requisition No.</text>
<text x="180.7" y="148.5">Refrence Drawing</text>
<text x="232" y="148.6">Rev.</text>
<text x="243" y="148.6">Date</text>
<text x="185.1" y="165">Attachment</text>
<text x="232" y="165.2">Rev.</text>
<text x="243" y="165.2">Date</text>
</g>
<g font-size="3.4">
<text x="89" y="35.1">Material Requisition (MR)</text>
<text x="104.8" y="39.3">For</text>
<text x="99.3" y="43.5">Production</text>
</g>
<g font-size="3.3">
<text x="5.8" y="32.5">Order No : 17176</text>
<text x="5.8" y="40.5">Project : 17176</text>
<text x="5.8" y="36.4">Product : Louver</text>
<text x="158.6" y="36.9">MR No :</text>
<text x="160.4" y="41.6">Date:</text>
<text x="171.5" y="41.6">99.09.03</text>
<text x="173.2" y="36.9">17176</text>
<text x="187.3" y="36.9">2080</text>
<text x="203.1" y="36.9">1</text>
<text x="5.8" y="44.5">Client. : ABAN Air Cooler</text>
<text x="160.7" y="46.5">Rev.:</text>
<text x="176.6" y="46.5">0</text>
<text x="184.3" y="46.5">Page No :</text>
<text x="200.1" y="46.5">1 of 1</text>
<text x="128.7" y="56.8">Dim. / Spec.</text>
<text x="225.1" y="57.1">رابان ه</text>
<text x="231.1" y="57.1">يرظن</text>
<text x="7.4" y="150.8">Requeirement:</text>
</g>
<g font-size="3">
<text x="171.8" y="31.7">Order No</text>
<text x="185.8" y="31.7">Mat. No</text>
<text x="202.3" y="31.7">SN</text>
<text x="12.1" y="58.3">Station</text>
<text x="161.8" y="58.3">Qty</text>
<text x="4.7" y="60.2">Pos.</text>
<text x="13.4" y="62.2">/Item</text>
<text x="29.4" y="60.2">Product</text>
<text x="46.9" y="60.2">Sub.Product</text>
<text x="70.3" y="60.2">Part</text>
<text x="84.6" y="60.2">Description</text>
<text x="103.3" y="60.2">Standard</text>
<text x="122.3" y="63.9">size</text>
<text x="133.9" y="63.2">grade</text>
<text x="145.5" y="63.9">coating</text>
<text x="161.4" y="62.2">(Pcs)</text>
<text x="172" y="60.2">G.W.(Kg)</text>
<text x="185.2" y="60.2">N.W.(Kg)</text>
<text x="198.5" y="60.2">Scrap(%) Remark</text>
<text x="29.5" y="69">Louver</text>
<text x="29.5" y="73.7">Louver</text>
<text x="29.5" y="78.4">Louver</text>
<text x="29.5" y="83.1">Louver</text>
<text x="29.5" y="87.8">Louver</text>
<text x="29.5" y="92.5">Louver</text>
<text x="29.5" y="97.2">Louver</text>
<text x="29.5" y="101.9">Louver</text>
<text x="29.5" y="106.6">Louver</text>
<text x="29.5" y="111.3">Louver</text>
<text x="29.5" y="116">Louver</text>
<text x="29.5" y="120.6">Louver</text>
<text x="29.5" y="125.3">Louver</text>
<text x="29.5" y="130">Louver</text>
<text x="29.5" y="134.7">Louver</text>
<text x="29.5" y="139.4">Louver</text>
<text x="29.5" y="144.1">Louver</text>
</g>
<g font-size="2.6">
<text x="242.4" y="59.8">تساوخرد</text>
<text x="244.2" y="55.6">هرامش</text>
<text x="222.4" y="63.9">يدوجوم</text>
<text x="231" y="63.9">يتساوخرد</text>
<text x="244.3" y="64">ديرخ</text>
<text x="6.5" y="68.8">1</text>
<text x="46.3" y="68.8">Driver System</text>
<text x="71" y="68.5">هرهم</text>
<text x="85" y="68.5">شوگ شش هرهم</text>
<text x="104.2" y="68.8">Din‐934</text>
<text x="122" y="68.8">M12</text>
<text x="135.6" y="68.8">8.8</text>
<text x="146.3" y="68.5">تاموركاد</text>
<text x="161" y="68.8">2050</text>
<text x="6.5" y="73.5">2</text>
<text x="46.3" y="73.5">Driver System</text>
<text x="71" y="77.9">رشاو</text>
<text x="71" y="73.2">رشاو</text>
<text x="87.3" y="77.9">يرنف رشاو</text>
<text x="87.4" y="73.2">تخت رشاو</text>
<text x="104.2" y="73.5">Din‐126</text>
<text x="122.2" y="73.5">A12</text>
<text x="136.3" y="73.5">St</text>
<text x="146.3" y="77.9">تاموركاد</text>
<text x="146.3" y="73.2">تاموركاد</text>
<text x="161" y="73.5">4100</text>
<text x="6.5" y="82.9">4</text>
<text x="6.5" y="78.2">3</text>
<text x="50.7" y="78.2">Frame</text>
<text x="50.7" y="82.9">Frame</text>
<text x="71.3" y="82.6">چيپ</text>
<text x="85.4" y="82.6">شوگ شش چيپ</text>
<text x="104.2" y="78.2">Din‐128</text>
<text x="104.2" y="82.9">Din‐933</text>
<text x="119.9" y="82.9">M16x50</text>
<text x="122.2" y="78.2">A12</text>
<text x="135.6" y="82.9">8.8</text>
<text x="136.3" y="78.2">St</text>
<text x="146.3" y="82.6">تاموركاد</text>
<text x="161.8" y="78.2">992</text>
<text x="161.8" y="82.9">256</text>
<text x="6.5" y="87.6">5</text>
<text x="50.7" y="87.6">Frame</text>
<text x="71" y="87.3">هرهم</text>
<text x="85" y="87.3">شوگ شش هرهم</text>
<text x="104.2" y="87.6">Din‐934</text>
<text x="122" y="87.6">M16</text>
<text x="135.6" y="87.6">8.8</text>
<text x="146.3" y="87.3">تاموركاد</text>
<text x="161.8" y="87.6">512</text>
<text x="6.5" y="92.3">6</text>
<text x="50.7" y="92.3">Frame</text>
<text x="71" y="92">رشاو</text>
<text x="87.4" y="92">تخت رشاو</text>
<text x="104.2" y="92.3">Din‐126</text>
<text x="122.2" y="92.3">A16</text>
<text x="136.3" y="92.3">St</text>
<text x="146.3" y="92">تاموركاد</text>
<text x="161" y="92.3">1024</text>
<text x="6.5" y="101.7">8</text>
<text x="6.5" y="97">7</text>
<text x="50.7" y="97">Frame</text>
<text x="50.7" y="101.7">Frame</text>
<text x="71" y="96.7">رشاو</text>
<text x="71.3" y="101.4">چيپ</text>
<text x="85.4" y="101.4">شوگ شش چيپ</text>
<text x="87.3" y="96.7">يرنف رشاو</text>
<text x="104.2" y="97">Din‐128</text>
<text x="104.2" y="101.7">Din‐933</text>
<text x="119.9" y="101.7">M16x40</text>
<text x="122.2" y="97">A16</text>
<text x="135.6" y="101.7">8.8</text>
<text x="136.3" y="97">St</text>
<text x="146.3" y="96.7">تاموركاد</text>
<text x="146.3" y="101.4">تاموركاد</text>
<text x="161.8" y="97">512</text>
<text x="161.8" y="101.7">256</text>
<text x="6.5" y="106.4">9</text>
<text x="46.3" y="106.4">Driver System</text>
<text x="70.3" y="106.1">ليپشا</text>
<text x="89" y="106.1">ليپشا</text>
<text x="104.9" y="106.4">Din‐94</text>
<text x="120.7" y="106.4">2.6x30</text>
<text x="136.9" y="106.4">‐</text>
<text x="149.4" y="106.4">‐</text>
<text x="161.8" y="106.4">784</text>
<text x="5.8" y="111.1">10</text>
<text x="49.4" y="111.1">Actuator</text>
<text x="71.3" y="110.8">چيپ</text>
<text x="85.4" y="110.8">شوگ شش چيپ</text>
<text x="104.2" y="111.1">Din‐933</text>
<text x="119.9" y="111.1">M10x30</text>
<text x="135.6" y="111.1">8.8</text>
<text x="146.3" y="110.8">تاموركاد</text>
<text x="162.5" y="111.1">96</text>
<text x="5.8" y="115.8">11</text>
<text x="49.4" y="115.8">Actuator</text>
<text x="71.3" y="115.5">چيپ</text>
<text x="85.9" y="115.5">يزغم نآل چيپ</text>
<text x="104.2" y="115.8">Din‐914</text>
<text x="120.6" y="115.8">M6x20</text>
<text x="135.6" y="115.8">8.8</text>
<text x="146.3" y="115.5">تاموركاد</text>
<text x="162.5" y="115.8">96</text>
<text x="5.8" y="125.2">13</text>
<text x="5.8" y="120.5">12</text>
<text x="46.3" y="125.2">Driver System</text>
<text x="49.4" y="120.5">Actuator</text>
<text x="71.3" y="120.2">چيپ</text>
<text x="71.3" y="124.9">چيپ</text>
<text x="85.4" y="120.2">شوگ شش چيپ</text>
<text x="88.1" y="124.9">چيپ ليم</text>
<text x="104.2" y="120.5">Din‐933</text>
<text x="108.3" y="125.2">‐</text>
<text x="119.9" y="125.2">M12x70</text>
<text x="119.9" y="120.5">M12x40</text>
<text x="135.6" y="120.5">8.8</text>
<text x="136.9" y="125.2">‐</text>
<text x="146.3" y="120.2">تاموركاد</text>
<text x="149.5" y="124.9">-</text>
<text x="161.8" y="120.5">496</text>
<text x="161.8" y="125.2">768</text>
<text x="5.8" y="129.9">14</text>
<text x="50.7" y="129.9">Frame</text>
<text x="71.3" y="129.6">چيپ</text>
<text x="85.4" y="129.6">شوگ شش چيپ</text>
<text x="104.2" y="129.9">Din‐933</text>
<text x="119.9" y="129.9">M10x25</text>
<text x="135.6" y="129.9">8.8</text>
<text x="146.3" y="129.6">تاموركاد</text>
<text x="161" y="129.9">3100</text>
<text x="5.8" y="134.6">15</text>
<text x="50.7" y="134.6">Frame</text>
<text x="71" y="134.3">هرهم</text>
<text x="85" y="134.3">شوگ شش هرهم</text>
<text x="104.2" y="134.6">Din‐934</text>
<text x="122" y="134.6">M10</text>
<text x="135.6" y="134.6">8.8</text>
<text x="146.3" y="134.3">تاموركاد</text>
<text x="161" y="134.6">3100</text>
<text x="5.8" y="139.3">16</text>
<text x="50.7" y="139.3">Frame</text>
<text x="71" y="139">رشاو</text>
<text x="71" y="143.7">رشاو</text>
<text x="87.3" y="143.7">يرنف رشاو</text>
<text x="87.4" y="139">تخت رشاو</text>
<text x="104.2" y="139.3">Din‐126</text>
<text x="122.2" y="139.3">A10</text>
<text x="136.3" y="139.3">St</text>
<text x="146.3" y="143.7">تاموركاد</text>
<text x="146.3" y="139">تاموركاد</text>
<text x="161" y="139.3">6200</text>
<text x="5.8" y="144">17</text>
<text x="50.7" y="144">Frame</text>
<text x="104.2" y="144">Din‐128</text>
<text x="122.2" y="144">A10</text>
<text x="136.3" y="144">St</text>
<text x="161" y="144">3100</text>
<text x="7.6" y="162.5">Prepared By :</text>
<text x="10" y="165.7">A.Jokar</text>
<text x="39.5" y="162.5">Checked By :</text>
<text x="40" y="165.7">A.Jokar</text>
<text x="71.2" y="165.7">M.Rezaeifard</text>
<text x="71.7" y="162.5">Approved By :</text>
<text x="108.2" y="162.6">Management :</text>
<text x="13" y="180.7">Procurement</text>
<text x="52.3" y="180.7">Q.C.</text>
<text x="80.6" y="180.7">Warehouse</text>
<text x="116.9" y="180.7">Engineering</text>
<text x="153.5" y="180.7">Production</text>
<text x="191.1" y="180.7">Financial Dep't</text>
<text x="231.6" y="180.7">Planning Dep't</text>
</g>
<g font-size="2.3">
<text x="13.2" y="68.7">E‐5614</text>
<text x="13.2" y="73.4">E‐5614</text>
<text x="13.2" y="78.1">E‐5614</text>
<text x="13.2" y="82.8">E‐5614</text>
<text x="13.2" y="87.5">E‐5614</text>
<text x="13.2" y="92.2">E‐5614</text>
<text x="13.2" y="96.9">E‐5614</text>
<text x="13.2" y="101.6">E‐5614</text>
<text x="13.2" y="106.3">E‐5614</text>
<text x="13.2" y="111">E‐5614</text>
<text x="13.2" y="115.7">E‐5614</text>
<text x="13.2" y="120.4">E‐5614</text>
<text x="13.2" y="125.1">E‐5614</text>
<text x="13.2" y="129.8">E‐5614</text>
<text x="13.2" y="134.5">E‐5614</text>
<text x="13.2" y="139.2">E‐5614</text>
<text x="13.2" y="143.9">E‐5614</text>
</g>
</svg>
